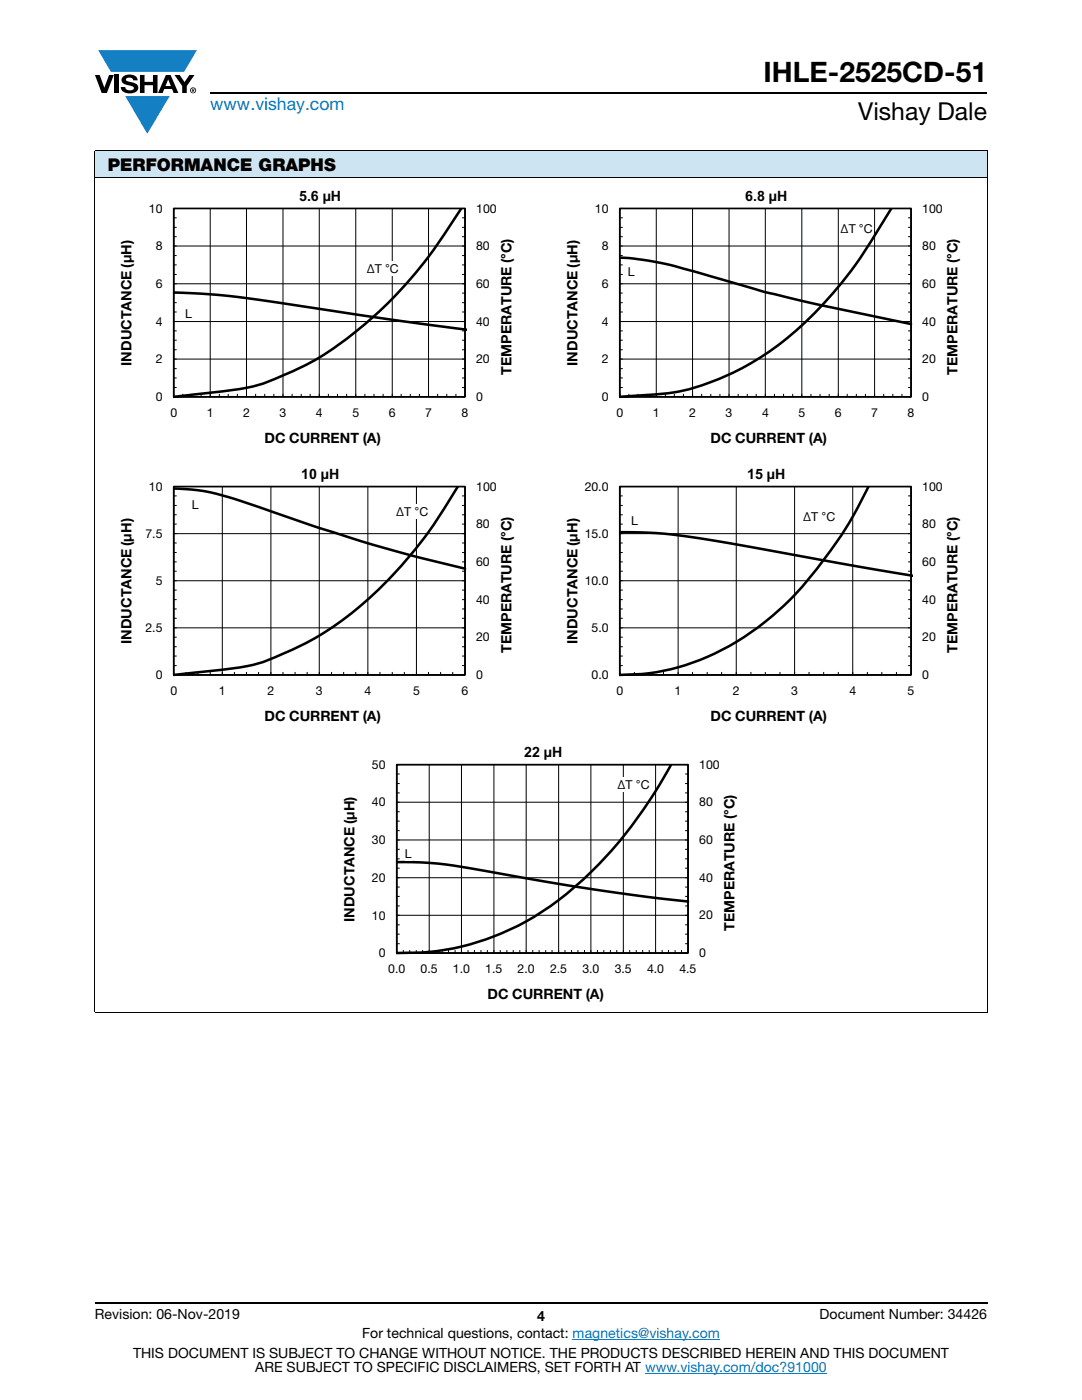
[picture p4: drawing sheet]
<svg xmlns="http://www.w3.org/2000/svg" width="216mm" height="279mm" viewBox="0 0 216 279" stroke-linecap="round" stroke-linejoin="round" font-family="sans-serif">
<g fill="#147fc3">
<path d="M19.6 10h19.7l-2.6 4.3h-1.1h-13.5z"/>
<path d="M25 19.2h8.9l-4.5 7.5z"/>
</g>
<g fill="#000">
<path d="M18.9 15h1l.9 2.5 1-2.5h.9l-1.4 3.6h-1zM22.9 15h.9v3.6h-.9zM24.6 15.3a2.1 2.1 0 0 1 2.8 .3l.1 .4h-.9a.79 .79 0 0 0-.7-.5 .79 .79 0 0 0-.8 .4l.3 .3 1 .2a1.08 1.08 0 0 1 1.2 1 1.08 1.08 0 0 1-1.1 1.2 1.73 1.73 0 0 1-2.4-1.2h.9a.96 .96 0 0 0 .8 .6 .96 .96 0 0 0 .9-.4 1.31 1.31 0 0 0-1.2-.6 1.03 1.03 0 0 1-1.1-.6 1.03 1.03 0 0 1 .2-1.1zM27.9 15h.9v1.3h1.7v-1.3h.9v3.6h-.9v-1.6h-1.7v1.6h-.9zM34.8 15h1.1l.9 1.4 1-1.4h1l-1.5 2.2v1.4h-.9v-1.4z"/>
<path d="M33.6 15.9l.5 1.3h-1.1zM33.1 15l-1.6 3.6h1l.3-.8h1.5l.3 .8h1l-1.6-3.6z"/>
<path d="M38.4 17.8h.2v.2h-.2zM38.3 17.7v.7h.1v-.3l.4 .3-.2-.3 .2-.2-.1-.2z"/>
<path d="M38.1 18a.46 .46 0 0 1 .9 0 .46 .46 0 0 1-.9 0zM37.9 18a.6 .6 0 0 0 1.2 0 .6 .6 0 0 0-1.2 0z"/>
</g>
<path d="M42 18.6h155M18.9 260h178.1" fill="none" stroke="#000" stroke-width=".36"/>
<path d="M114.3 267.3h29.3M128.7 274h36.3" fill="none" stroke="#067ec4" stroke-width=".2"/>
<path d="M18.9 30h178.1v5.5h-178.1z" fill="#cde5f3"/>
<path d="M18.9 30h178.1M18.9 35.5h178.1M18.9 30.1v171.8M197 30.1v171.8M18.9 202h178.1" fill="none" stroke="#000" stroke-width=".2"/>
<path d="M23.9 37.6h79.2v51.4h-79.2z" fill="#fff"/>
<g fill="none" stroke="#000" stroke-width=".2">
<path d="M34.7 41.6h58.1v37.6h-58.1zM34.7 58.5h.6M34.7 54.8h.6M34.7 52.9h.6M34.7 51h.6M34.7 47.2h.6M34.7 45.4h.6M34.7 43.5h.6M41.9 41.6v37.6M49.2 41.6v37.6M56.5 41.6v37.6M63.7 41.6v37.6"/>
<path d="M71 41.6v37.6M78.3 41.6v37.6M85.5 41.6v37.6M92.2 58.5h.6M92.2 54.8h.6M92.2 52.9h.6M92.2 51h.6M92.2 47.2h.6M92.2 45.4h.6M92.2 43.5h.6M92.8 56.6h-58.1M92.8 49.1h-58.1"/>
<path d="M34.7 77.3h.6M34.7 75.4h.6M34.7 73.6h.6M34.7 69.8h.6M34.7 67.9h.6M34.7 66h.6M34.7 62.3h.6M34.7 60.4h.6M36.5 78.6v.6M38.3 78.6v.6M40.1 78.6v.6M43.8 78.6v.6"/>
<path d="M45.5 78.6v.6M47.4 78.6v.6M51 78.6v.6M52.8 78.6v.6M54.6 78.6v.6M58.3 78.6v.6M60.1 78.6v.6M61.9 78.6v.6M65.5 78.6v.6M67.3 78.6v.6M69.2 78.6v.6M72.8 78.6v.6"/>
<path d="M74.6 78.6v.6M76.4 78.6v.6M80 78.6v.6M81.9 78.6v.6M83.7 78.6v.6M87.3 78.6v.6M89.1 78.6v.6M91 78.6v.6M92.2 77.3h.6M92.2 75.4h.6M92.2 73.6h.6M92.2 69.8h.6"/>
<path d="M92.2 67.9h.6M92.2 66h.6M92.2 62.3h.6M92.2 60.4h.6M92.8 71.7h-58.1M92.8 64.2h-58.1"/>
</g>
<path d="M34.7 41.6h58.1v37.6h-58.1z" fill="none" stroke="#000" stroke-width=".34"/>
<path d="M34.7 58.4l7.2 .3 6.1 .6 30.2 4.5 15 2M92.1 41.6a95.5 95.5 0 0 1-16 20.1 63.2 63.2 0 0 1-19.6 13.2 33 33 0 0 1-12.8 3.3l-9 1" fill="none" stroke="#000" stroke-width=".51"/>
<g fill="#fff">
<path d="M36.9 61.1h1.4v3h-1.4z"/>
<path d="M73.2 52.2h6.5v2.9h-6.5z"/>
<path d="M112.9 37.6h79.2v51.4h-79.2z"/>
</g>
<g fill="none" stroke="#000" stroke-width=".2">
<path d="M123.7 41.6h58.1v37.6h-58.1zM123.7 58.5h.6M123.7 54.8h.6M123.7 52.9h.6M123.7 51h.6M123.7 47.2h.6M123.7 45.4h.6M123.7 43.5h.6M131 41.6v37.6M138.2 41.6v37.6M145.5 41.6v37.6M152.7 41.6v37.6"/>
<path d="M160 41.6v37.6M167.3 41.6v37.6M174.5 41.6v37.6M181.2 58.5h.6M181.2 54.8h.6M181.2 52.9h.6M181.2 51h.6M181.2 47.2h.6M181.2 45.4h.6M181.2 43.5h.6M181.8 56.6h-58.1M181.8 49.1h-58.1"/>
<path d="M123.7 77.3h.6M123.7 75.4h.6M123.7 73.6h.6M123.7 69.8h.6M123.7 67.9h.6M123.7 66h.6M123.7 62.3h.6M123.7 60.4h.6M125.5 78.6v.6M127.3 78.6v.6M129.1 78.6v.6M132.8 78.6v.6"/>
<path d="M134.5 78.6v.6M136.4 78.6v.6M140 78.6v.6M141.8 78.6v.6M143.7 78.6v.6M147.3 78.6v.6M149.1 78.6v.6M150.9 78.6v.6M154.5 78.6v.6M156.4 78.6v.6M158.2 78.6v.6M161.8 78.6v.6"/>
<path d="M163.6 78.6v.6M165.5 78.6v.6M169.1 78.6v.6M170.9 78.6v.6M172.7 78.6v.6M176.3 78.6v.6M178.2 78.6v.6M180 78.6v.6M181.2 77.3h.6M181.2 75.4h.6M181.2 73.6h.6M181.2 69.8h.6"/>
<path d="M181.2 67.9h.6M181.2 66h.6M181.2 62.3h.6M181.2 60.4h.6M181.8 71.7h-58.1M181.8 64.2h-58.1"/>
</g>
<path d="M123.7 41.6h58.1v37.6h-58.1z" fill="none" stroke="#000" stroke-width=".34"/>
<path d="M123.7 51.4l2.1 .1 3 .4 4.7 .9 19.2 5.5 10.6 2.5 18.5 3.9M177.9 41.6a114.4 114.4 0 0 1-11.8 17 58.1 58.1 0 0 1-26.6 18.5 41.8 41.8 0 0 1-12.5 1.9l-3.3 .2" fill="none" stroke="#000" stroke-width=".51"/>
<g fill="#fff">
<path d="M125.3 52.6h1.3v2.9h-1.3z"/>
<path d="M167.7 44.2h6.6v2.9h-6.6z"/>
<path d="M23.9 93.2h79.2v51.3h-79.2z"/>
</g>
<g fill="none" stroke="#000" stroke-width=".2">
<path d="M34.7 97.1h58.1v37.6h-58.1zM34.7 99h.6M44.4 97.1v37.6M54.1 97.1v37.6M63.7 97.1v37.6M73.4 97.1v37.6M83.1 97.1v37.6M92.2 99h.6M34.7 115.9h58.1M34.7 119.7h.6M34.7 117.8h.6M34.7 114h.6"/>
<path d="M34.7 112.1h.6M34.7 110.3h.6M34.7 108.4h.6M34.7 104.6h.6M34.7 102.7h.6M34.7 100.9h.6M92.2 119.7h.6M92.2 117.8h.6M92.2 114h.6M92.2 112.1h.6M92.2 110.3h.6M92.2 108.4h.6"/>
<path d="M92.2 104.6h.6M92.2 102.7h.6M92.2 100.9h.6M92.8 106.5h-58.1M34.7 132.8h.6M34.7 130.9h.6M34.7 129.1h.6M34.7 127.2h.6M34.7 123.4h.6M34.7 121.5h.6M37.1 134.1v.6M39.5 134.1v.6"/>
<path d="M41.9 134.1v.6M46.8 134.1v.6M49.2 134.1v.6M51.6 134.1v.6M56.5 134.1v.6M58.9 134.1v.6M61.3 134.1v.6M66.2 134.1v.6M68.6 134.1v.6M71 134.1v.6M75.8 134.1v.6M78.3 134.1v.6"/>
<path d="M80.7 134.1v.6M85.5 134.1v.6M87.9 134.1v.6M90.3 134.1v.6M92.2 132.8h.6M92.2 130.9h.6M92.2 129.1h.6M92.2 127.2h.6M92.2 123.4h.6M92.2 121.5h.6M92.8 125.3h-58.1"/>
</g>
<path d="M34.7 97.1h58.1v37.6h-58.1z" fill="none" stroke="#000" stroke-width=".34"/>
<path d="M34.7 97.5a44.8 44.8 0 0 1 15.9 3.4l12.6 4.3 10.2 3.2 9.2 2.6 10.2 2.5M91.4 97.1a86.1 86.1 0 0 1-24.4 27.6 60.8 60.8 0 0 1-16.7 8l-4.2 .7-11.4 1.3" fill="none" stroke="#000" stroke-width=".51"/>
<g fill="#fff">
<path d="M38.3 99.3h1.4v2.9h-1.4z"/>
<path d="M79.1 100.7h6.5v2.9h-6.5z"/>
<path d="M112.9 93.2h79.2v51.3h-79.2z"/>
</g>
<g fill="none" stroke="#000" stroke-width=".2">
<path d="M123.7 97.1h58.1v37.6h-58.1zM123.7 99h.6M135.3 97.1v37.6M146.9 97.1v37.6M158.6 97.1v37.6M170.2 97.1v37.6M181.2 99h.6M123.7 119.7h.6M123.7 117.8h.6M123.7 114h.6M123.7 112.1h.6M123.7 110.3h.6"/>
<path d="M123.7 108.4h.6M123.7 104.6h.6M123.7 102.7h.6M123.7 100.9h.6M181.2 119.7h.6M181.2 117.8h.6M181.2 114h.6M181.2 112.1h.6M181.2 110.3h.6M181.2 108.4h.6M181.2 104.6h.6M181.2 102.7h.6"/>
<path d="M181.2 100.9h.6M181.8 115.9h-58.1M181.8 106.5h-58.1M123.7 132.8h.6M123.7 130.9h.6M123.7 129.1h.6M123.7 127.2h.6M123.7 123.4h.6M123.7 121.5h.6M126.6 134.1v.6M129.5 134.1v.6M132.4 134.1v.6"/>
<path d="M138.2 134.1v.6M141.1 134.1v.6M144 134.1v.6M149.8 134.1v.6M152.7 134.1v.6M155.6 134.1v.6M161.4 134.1v.6M164.4 134.1v.6M167.3 134.1v.6M173.1 134.1v.6M176 134.1v.6M178.9 134.1v.6"/>
<path d="M181.2 132.8h.6M181.2 130.9h.6M181.2 129.1h.6M181.2 127.2h.6M181.2 123.4h.6M181.2 121.5h.6M181.8 125.3h-58.1"/>
</g>
<path d="M123.7 97.1h58.1v37.6h-58.1z" fill="none" stroke="#000" stroke-width=".34"/>
<path d="M173.3 97.1a87.5 87.5 0 0 1-17.3 24.2 47.7 47.7 0 0 1-28.7 13.3l-3.6 .1M123.7 106.2l7.7 .2 7.3 .9 43.5 7.6" fill="none" stroke="#000" stroke-width=".51"/>
<g fill="#fff">
<path d="M125.9 102.3h1.4v2.9h-1.4z"/>
<path d="M160.3 101.7h6.5v2.9h-6.5z"/>
<path d="M68.4 148.7h79.2v51.3h-79.2z"/>
</g>
<g fill="none" stroke="#000" stroke-width=".2">
<path d="M79.2 152.6h58.1v37.6h-58.1zM79.2 158.2h.6M79.2 156.4h.6M79.2 154.5h.6M85.6 152.6v37.6M92.1 152.6v37.6M98.6 152.6v37.6M105 152.6v37.6M111.5 152.6v37.6M117.9 152.6v37.6M124.4 152.6v37.6M130.8 152.6v37.6"/>
<path d="M136.7 158.2h.6M136.7 156.4h.6M136.7 154.5h.6M79.2 178.9h.6M79.2 177h.6M79.2 173.3h.6M79.2 171.4h.6M79.2 169.5h.6M79.2 165.8h.6M79.2 163.9h.6M79.2 162h.6M136.7 178.9h.6"/>
<path d="M136.7 177h.6M136.7 173.3h.6M136.7 171.4h.6M136.7 169.5h.6M136.7 165.8h.6M136.7 163.9h.6M136.7 162h.6M137.3 175.2h-58.1M137.3 167.6h-58.1M137.3 160.1h-58.1M79.2 188.3h.6M79.2 186.4h.6"/>
<path d="M79.2 184.6h.6M79.2 180.8h.6M80.5 189.6v.6M81.7 189.6v.6M83.1 189.6v.6M84.3 189.6v.6M86.9 189.6v.6M88.2 189.6v.6M89.5 189.6v.6M90.8 189.6v.6M93.4 189.6v.6M94.7 189.6v.6"/>
<path d="M96 189.6v.6M97.2 189.6v.6M99.8 189.6v.6M101.1 189.6v.6M102.4 189.6v.6M103.7 189.6v.6M106.3 189.6v.6M107.6 189.6v.6M108.9 189.6v.6M110.2 189.6v.6M112.7 189.6v.6M114 189.6v.6"/>
<path d="M115.3 189.6v.6M116.6 189.6v.6M117.9 189.6v.6M119.2 189.6v.6M120.5 189.6v.6M121.8 189.6v.6M123.1 189.6v.6M125.6 189.6v.6M127 189.6v.6M128.2 189.6v.6M129.5 189.6v.6M132.1 189.6v.6"/>
<path d="M133.4 189.6v.6M134.7 189.6v.6M136 189.6v.6M136.7 188.3h.6M136.7 186.4h.6M136.7 184.6h.6M136.7 180.8h.6M137.3 182.7h-58.1"/>
</g>
<path d="M79.2 152.6h58.1v37.6h-58.1z" fill="none" stroke="#000" stroke-width=".34"/>
<path d="M133.9 152.6a82.8 82.8 0 0 1-24.6 28.6 50.2 50.2 0 0 1-30.1 9M79.2 172.1h3.2a128.4 128.4 0 0 1 19.9 2.7l18.3 3 9.2 1.3 7.5 .8" fill="none" stroke="#000" stroke-width=".51"/>
<g fill="#fff">
<path d="M80.8 169h1.3v2.9h-1.3z"/>
<path d="M123.2 155.2h6.6v2.9h-6.6z"/>
</g>
<text font-size="5.6" x="152.3" y="16.4">IHLE-2525CD-51</text>
<text font-size="4.9" x="171.3" y="24">Vishay Dale</text>
<text font-size="3.5" fill="#067ec4" x="42" y="21.9">www.vishay.com</text>
<text font-size="3.5" x="21.5" y="34.1">PERFORMANCE GRAPHS</text>
<g font-size="2.8">
<text x="59.7" y="40.1">5.6 µH</text>
<text x="148.7" y="40.1">6.8 µH</text>
<text x="26.2" y="73" transform="rotate(-90 26.2 73)">INDUCTANCE (μH)</text>
<text x="102.1" y="74.7" transform="rotate(-90 102.1 74.7)">TEMPERATURE (°C)</text>
<text x="115.2" y="73" transform="rotate(-90 115.2 73)">INDUCTANCE (μH)</text>
<text x="191.1" y="74.7" transform="rotate(-90 191.1 74.7)">TEMPERATURE (°C)</text>
<text x="52.8" y="88.4">DC CURRENT (A)</text>
<text x="141.8" y="88.4">DC CURRENT (A)</text>
<text x="60.1" y="95.6">10 µH</text>
<text x="149.1" y="95.6">15 µH</text>
<text x="26.2" y="128.5" transform="rotate(-90 26.2 128.5)">INDUCTANCE (μH)</text>
<text x="102.1" y="130.2" transform="rotate(-90 102.1 130.2)">TEMPERATURE (°C)</text>
<text x="115.2" y="128.5" transform="rotate(-90 115.2 128.5)">INDUCTANCE (μH)</text>
<text x="191.1" y="130.2" transform="rotate(-90 191.1 130.2)">TEMPERATURE (°C)</text>
<text x="52.8" y="143.9">DC CURRENT (A)</text>
<text x="141.8" y="143.9">DC CURRENT (A)</text>
<text x="104.6" y="151.1">22 µH</text>
<text x="70.7" y="184" transform="rotate(-90 70.7 184)">INDUCTANCE (μH)</text>
<text x="146.6" y="185.7" transform="rotate(-90 146.6 185.7)">TEMPERATURE (°C)</text>
<text x="97.3" y="199.4">DC CURRENT (A)</text>
<text x="18.9" y="263.3">Revision: 06-Nov-2019</text>
<text x="107.2" y="263.6">4</text>
<text x="163.6" y="263.3">Document Number: 34426</text>
<text x="72.3" y="267.1">For technical questions, contact: magnetics@vishay.com</text>
<text x="26.5" y="271">THIS DOCUMENT IS SUBJECT TO CHANGE WITHOUT NOTICE. THE PRODUCTS DESCRIBED HEREIN AND THIS DOCUMENT</text>
<text x="50.9" y="273.8">ARE SUBJECT TO SPECIFIC DISCLAIMERS, SET FORTH AT www.vishay.com/doc?91000</text>
</g>
<g font-size="2.5">
<text x="29.7" y="42.4">10</text>
<text x="95" y="42.4">100</text>
<text x="118.7" y="42.4">10</text>
<text x="167.7" y="46.5">ΔT °C</text>
<text x="184" y="42.4">100</text>
<text x="31.1" y="49.9">8</text>
<text x="95" y="49.9">80</text>
<text x="120.1" y="49.9">8</text>
<text x="184" y="49.9">80</text>
<text x="31.1" y="57.5">6</text>
<text x="73.2" y="54.5">ΔT °C</text>
<text x="95" y="57.5">60</text>
<text x="120.1" y="57.5">6</text>
<text x="125.3" y="55">L</text>
<text x="184" y="57.5">60</text>
<text x="31.1" y="65">4</text>
<text x="36.9" y="63.5">L</text>
<text x="95" y="65">40</text>
<text x="120.1" y="65">4</text>
<text x="184" y="65">40</text>
<text x="31.1" y="72.5">2</text>
<text x="95" y="72.5">20</text>
<text x="120.1" y="72.5">2</text>
<text x="184" y="72.5">20</text>
<text x="31.1" y="80">0</text>
<text x="34" y="83.1">0</text>
<text x="41.3" y="83.1">1</text>
<text x="48.5" y="83.1">2</text>
<text x="55.8" y="83.1">3</text>
<text x="63" y="83.1">4</text>
<text x="70.3" y="83.1">5</text>
<text x="77.6" y="83.1">6</text>
<text x="84.8" y="83.1">7</text>
<text x="92.1" y="83.1">8</text>
<text x="95" y="80">0</text>
<text x="120.1" y="80">0</text>
<text x="123" y="83.1">0</text>
<text x="130.3" y="83.1">1</text>
<text x="137.5" y="83.1">2</text>
<text x="144.8" y="83.1">3</text>
<text x="152" y="83.1">4</text>
<text x="159.3" y="83.1">5</text>
<text x="166.6" y="83.1">6</text>
<text x="173.8" y="83.1">7</text>
<text x="181.1" y="83.1">8</text>
<text x="184" y="80">0</text>
<text x="29.7" y="97.9">10</text>
<text x="38.3" y="101.6">L</text>
<text x="95" y="97.9">100</text>
<text x="116.7" y="97.9">20.0</text>
<text x="184" y="97.9">100</text>
<text x="29" y="107.3">7.5</text>
<text x="79.1" y="103.1">ΔT °</text>
<text x="83.7" y="103.1">C</text>
<text x="95" y="105.4">80</text>
<text x="116.7" y="107.3">15.0</text>
<text x="125.9" y="104.7">L</text>
<text x="160.3" y="104.1">ΔT °C</text>
<text x="184" y="105.4">80</text>
<text x="95" y="113">60</text>
<text x="184" y="113">60</text>
<text x="31.1" y="116.7">5</text>
<text x="116.7" y="116.7">10.0</text>
<text x="95" y="120.5">40</text>
<text x="184" y="120.5">40</text>
<text x="29" y="126.1">2.5</text>
<text x="95" y="128">20</text>
<text x="118" y="126.1">5.0</text>
<text x="184" y="128">20</text>
<text x="31.1" y="135.5">0</text>
<text x="95" y="135.5">0</text>
<text x="118" y="135.5">0.0</text>
<text x="184" y="135.5">0</text>
<text x="34" y="138.6">0</text>
<text x="43.7" y="138.6">1</text>
<text x="53.4" y="138.6">2</text>
<text x="63.1" y="138.6">3</text>
<text x="72.7" y="138.6">4</text>
<text x="82.4" y="138.6">5</text>
<text x="92.1" y="138.6">6</text>
<text x="123" y="138.6">0</text>
<text x="134.6" y="138.6">1</text>
<text x="146.2" y="138.6">2</text>
<text x="157.9" y="138.6">3</text>
<text x="169.5" y="138.6">4</text>
<text x="181.1" y="138.6">5</text>
<text x="74.2" y="153.4">50</text>
<text x="139.5" y="153.4">100</text>
<text x="74.2" y="161">40</text>
<text x="123.2" y="157.5">ΔT °C</text>
<text x="139.5" y="160.9">80</text>
<text x="74.2" y="168.5">30</text>
<text x="80.8" y="171.3">L</text>
<text x="139.5" y="168.5">60</text>
<text x="74.2" y="176">20</text>
<text x="139.5" y="176">40</text>
<text x="74.2" y="183.5">10</text>
<text x="139.5" y="183.5">20</text>
<text x="75.6" y="191">0</text>
<text x="139.5" y="191">0</text>
<text x="77.5" y="194.1">0.0</text>
<text x="83.9" y="194.1">0.5</text>
<text x="90.4" y="194.1">1.0</text>
<text x="96.8" y="194.1">1.5</text>
<text x="103.3" y="194.1">2.0</text>
<text x="109.8" y="194.1">2.5</text>
<text x="116.2" y="194.1">3.0</text>
<text x="122.7" y="194.1">3.5</text>
<text x="129.1" y="194.1">4.0</text>
<text x="135.6" y="194.1">4.5</text>
</g>
</svg>
